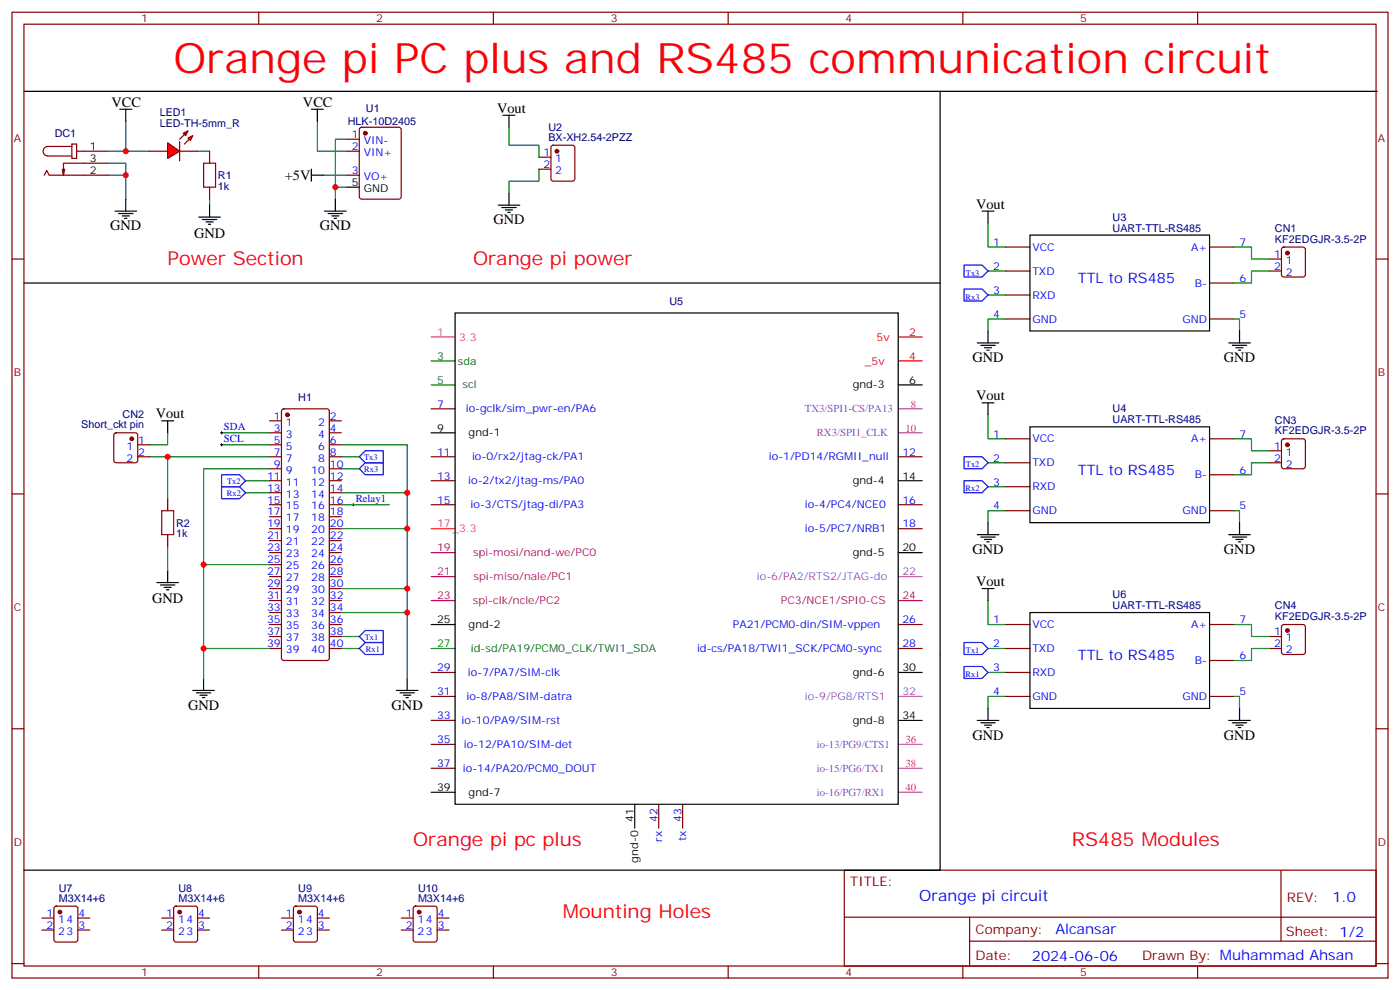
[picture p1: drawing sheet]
<svg xmlns="http://www.w3.org/2000/svg" width="412mm" height="291mm" viewBox="0 0 412 291" stroke-linecap="round" stroke-linejoin="round" font-family="sans-serif">
<g fill="none" stroke="#870000" stroke-width=".35">
<path d="M3.5 3.6h405.4v284.3h-405.4zM7.1 7.1h398.2v277.3h-398.2zM76.2 3.6v3.5M145.3 3.6v3.5M214.5 3.6v3.5M283.6 3.6v3.5M352.8 3.6v3.5M106.1 37.7l.4-.2h11l.6 .4 .1 20-.5 .7h-11.2l-.6-.4-.1-20zM13.1 51.6l.7-1.4 .7 1.4h17.2M19 49.8l-.3 1.8M21.2 42.4h1.4v4.2h-1.4zM21.2 43.1h-7.1a1.41 1.41 0 0 0-1.4 1.4 1.41 1.41 0 0 0 1.4 1.4h7.1"/>
<path d="M22.6 44.5h9.1M31.7 48h-13v3.6l-.4-1.8M102.3 41h3.5M102.3 44.5h3.5M102.3 51.6h3.5M3.5 76.3h3.6M373.9 76.3h3.6M373.9 79.8h3.6M377.7 72.9l.5-.2h5.6l.5 .2 .2 .5v7.5l-.2 .5-.5 .2h-5.6l-.5-.3-.2-.4v-7.5zM405.3 76.3h3.6M79.4 134.5h3.5M79.4 123.9h3.5"/>
<path d="M79.4 127.4h3.5M79.4 131h3.5M79.4 138h3.5M83.1 120.6l.5-.2h12.7l.5 .2 .2 .5v72.6l-.2 .5-.5 .3h-12.7l-.5-.3-.2-.5v-72.6zM97 134.5h3.5M97 123.9h3.5M97 127.4h3.5M97 131h3.5M97 138h3.5M127 120.4h7.1M127 134.5h7.1M264.6 134.5h7"/>
<path d="M373.9 132.7h3.6M373.9 136.2h3.6M377.7 129.4l.5-.2h5.6l.5 .2 .2 .5v7.4l-.2 .5-.5 .2h-5.6l-.5-.2-.2-.5v-7.4zM3.5 145.4h3.6M79.4 141.5h3.5M79.4 148.6h3.5M79.4 155.6h3.5M79.4 145.1h3.5M79.4 152.1h3.5M79.4 159.2h3.5M97 141.5h3.5M97 148.6h3.5"/>
<path d="M97 155.6h3.5M97 145.1h3.5M97 152.1h3.5M97 159.2h3.5M127 141.5h7.1M127 148.6h7.1M264.6 148.6h7M264.6 155.6h7M405.3 145.4h3.6M79.4 176.8h3.5M79.4 173.3h3.5M79.4 169.8h3.5"/>
<path d="M79.4 166.2h3.5M79.4 162.7h3.5M97 176.8h3.5M97 173.3h3.5M97 169.8h3.5M97 166.2h3.5M97 162.7h3.5M79.4 183.9h3.5M79.4 190.9h3.5M79.4 187.4h3.5M79.4 180.3h3.5M97 183.9h3.5"/>
<path d="M97 190.9h3.5M97 187.4h3.5M97 180.3h3.5M127 198h7.1M264.6 183.9h7M264.6 190.9h7M373.9 190.9h3.6M373.9 187.4h3.6M377.7 184.1l.5-.2h5.6l.5 .2 .2 .5v7.4l-.2 .5-.5 .2h-5.6l-.5-.2-.2-.5v-7.4zM3.5 214.6h3.6M127 205h7.1M127 212.1h7.1"/>
<path d="M127 219.1h7.1M405.3 214.6h3.6M127 226.2h7.1M194 236.8v7M201.1 236.8v7M248.7 256.2h156.6v28.2h-156.6zM377.3 256.2v20.9M248.7 270h156.5M285.6 277.1h119.6M285.6 270v14.1M3.5 283.7h3.6M76.2 284.4v3.5"/>
<path d="M145.3 284.4v3.5M214.5 284.4v3.5M283.6 284.4v3.5M352.8 284.4v3.5M405.3 283.7h3.6"/>
</g>
<path d="M127 99.2h7.1" fill="none" stroke="#f63" stroke-width=".35"/>
<path d="M264.6 99.2h7M264.6 106.3h7" fill="none" stroke="#f00" stroke-width=".35"/>
<path d="M127 106.3h7.1" fill="none" stroke="#060" stroke-width=".35"/>
<path d="M127 113.3h7.1" fill="none" stroke="#063" stroke-width=".35"/>
<g fill="none" stroke="#000" stroke-width=".35">
<path d="M35.3 32.2h3.5M37 32.2v3.5M91.7 32.2h3.5M93.5 32.2v3.5M37 58.6v3.6M91.7 51.6h3.5M91.7 49.8v3.5M98.8 58.6v3.6M102.3 55.1h3.5M33.9 62.2h6.3M34.9 62.9h4.3M36 63.6h2.1"/>
<path d="M36.7 64.3h.7M58.6 63.9h6.3M59.6 64.6h4.3M60.7 65.3h2.1M61.4 66h.7M61.7 60.4v3.5M95.6 62.2h6.4M96.7 62.9h4.2M97.7 63.6h2.1M98.4 64.3h.7M134.1 92.1h130.5v144.7h-130.5zM291 97.4v3.6"/>
<path d="M365.1 97.4v3.6M264.6 113.3h7M287.9 101h6.3M288.9 101.7h4.3M290 102.4h2.1M290.7 103.1h.7M361.9 101h6.4M363 101.7h4.2M364.1 102.4h2.1M364.8 103.1h.7M127 127.4h7.1M264.6 141.5h7"/>
<path d="M287.9 157.4h6.3M288.9 158.1h4.3M290 158.8h2.1M290.7 159.5h.7M291 153.9v3.5M361.9 157.4h6.4M363 158.1h4.2M364.1 158.8h2.1M364.8 159.5h.7M365.1 153.9v3.5M264.6 162.7h7M127 183.9h7.1"/>
<path d="M264.6 198h7M264.6 212.1h7M287.9 212.1h6.3M288.9 212.8h4.3M290 213.5h2.1M290.7 214.2h.7M291 208.6v3.5M361.9 212.1h6.4M363 212.8h4.2M364.1 213.5h2.1M364.8 214.2h.7M365.1 208.6v3.5"/>
<path d="M127 233.3h7.1M187 236.8v7"/>
</g>
<path d="M264.6 120.4h7M264.6 127.4h7M264.6 169.8h7M264.6 205h7M264.6 219.1h7M264.6 226.2h7M264.6 233.3h7" fill="none" stroke="#c0f" stroke-width=".35"/>
<path d="M127 155.6h7.1" fill="none" stroke="#f60" stroke-width=".35"/>
<path d="M127 162.7h7.1M127 169.8h7.1M127 176.8h7.1M264.6 176.8h7" fill="none" stroke="#906" stroke-width=".35"/>
<path d="M127 190.9h7.1" fill="none" stroke="#090" stroke-width=".35"/>
<g fill="none" stroke="#008700" stroke-width=".35">
<path d="M37 35.7v8.8h-5.3M93.5 35.7v8.8h8.8M31.7 48h5.3v10.6M31.7 51.6h5.3M37 44.5h7.1M58.2 44.5h3.5M61.7 58.6v1.8M95.2 51.6h7.1M98.8 55.1h3.5M102.3 41h-3.5v17.6M291 65.7v7h5.3M291 79.8h5.3"/>
<path d="M363.4 72.7h5.3v3.6h5.2M373.9 79.8h-5.2v3.5h-5.3M291 86.9h5.3M296.3 93.9h-5.3v3.5M363.4 93.9h1.7v3.5M100.5 138h5.3M100.5 134.5h5.3M291 122.1v7.1h5.3M291 136.2h5.3M363.4 129.2h5.3v3.5h5.2M373.9 136.2h-5.2v3.6h-5.3M72.3 141.5h7.1"/>
<path d="M72.3 145.1h7.1M291 143.3h5.3M296.3 150.4h-5.3v3.5M363.4 150.4h1.7v3.5M291 176.8v7.1h5.3M100.5 190.9h5.3M100.5 187.4h5.3M291 198h5.3M291 190.9h5.3M363.4 183.9h5.3v3.5h5.2M373.9 190.9h-5.2v3.6h-5.3M296.3 205h-5.3v3.6"/>
<path d="M363.4 205h1.7v3.6"/>
</g>
<g fill="#870000" stroke="#870000" stroke-width=".35">
<circle cx="107.6" cy="39.2" r=".53"/>
<circle cx="84.7" cy="122.1" r=".53"/>
<circle cx="379.2" cy="74.5" r=".53"/>
<circle cx="379.2" cy="131" r=".53"/>
<circle cx="379.2" cy="185.6" r=".53"/>
</g>
<path d="M284 78h5.3l1.7 1.8-1.7 1.8h-5.3zM284 85.1h5.3l1.7 1.8-1.7 1.7h-5.3zM65.3 139.8h5.3l1.7 1.7-1.7 1.8h-5.3zM105.8 134.5l1.8-1.8h5.3v3.5h-5.3zM105.8 138l1.8-1.8h5.3v3.6h-5.3zM284 134.5h5.3l1.7 1.7-1.7 1.8h-5.3zM65.3 143.3h5.3l1.7 1.8-1.7 1.7h-5.3zM284 141.5h5.3l1.7 1.8-1.7 1.8h-5.3zM107.6 185.6h5.3v3.6h-5.3l-1.8-1.8zM107.6 189.2h5.3v3.5h-5.3l-1.8-1.8zM284 189.2h5.3l1.7 1.7-1.7 1.8h-5.3zM284 196.2h5.3l1.7 1.8-1.7 1.7h-5.3z" fill="none" stroke="#00f" stroke-width=".35"/>
<g fill="#f00" stroke="#870000" stroke-width=".35">
<path d="M49.4 42.1l3.5 2.4-3.5 2.1z"/>
<path d="M52.9 41.7v5.6z"/>
</g>
<g fill="#870000" stroke="#870000" stroke-width=".35">
<path d="M52.9 41l1.4-1.4z"/>
<path d="M55.7 41l-1.4 1.4z"/>
</g>
<g fill="#f00" stroke="#870000" stroke-width=".35">
<path d="M54 39.2l1.4-.7-.7 1.4z"/>
<path d="M55.4 40.6l1.4-.7-.7 1.4z"/>
</g>
<g fill="none" stroke="#870000" stroke-width=".35">
<path d="M44.1 44.5h5.3M52.9 44.5h5.3M61.7 44.5v3.5M61.7 55.1v3.5M158.7 46.3h3.6M158.7 49.8h3.6M162.5 43l.5-.2h5.6l.7 .4v9.4l-.4 .7h-5.9l-.7-.4v-9.4zM296.3 72.7h7.1M296.3 79.8h7.1M356.3 72.7h7.1M296.3 86.9h7.1M296.3 93.9h7.1"/>
<path d="M356.3 93.9h7.1M356.3 83.3h7.1M33.7 127.6l.5-.2h5.7l.5 .2 .2 .5v7.4l-.3 .5-.4 .2h-5.7l-.5-.2-.2-.5v-7.4zM40.6 131h3.5M40.6 134.5h3.5M296.3 129.2h7.1M296.3 136.2h7.1M356.3 129.2h7.1M356.3 139.8h7.1M49.4 146.8v3.6M49.4 157.4v3.5M296.3 143.3h7.1"/>
<path d="M296.3 150.4h7.1M356.3 150.4h7.1M296.3 183.9h7.1M296.3 190.9h7.1M296.3 198h7.1M356.3 183.9h7.1M356.3 194.5h7.1M296.3 205h7.1M356.3 205h7.1M12.3 270.3h3.6M12.3 273.8h3.6M16.1 267l.5-.2h5.6l.7 .4v9.4l-.4 .7-5.9 .1-.7-.5v-9.4z"/>
<path d="M22.9 270.3h3.6M22.9 273.8h3.6M47.6 270.3h3.6M47.6 273.8h3.6M51.4 267l.5-.2h5.6l.7 .4v9.4l-.5 .7-5.8 .1-.7-.5v-9.4zM58.2 270.3h3.5M58.2 273.8h3.5M82.9 270.3h3.5M82.9 273.8h3.5M86.7 267l.4-.2h5.7l.6 .4 .1 9.4-.5 .7-5.9 .1-.6-.5-.1-9.4zM93.5 270.3h3.5M93.5 273.8h3.5"/>
<path d="M118.2 270.3h3.5M118.2 273.8h3.5M121.9 267l.5-.2h5.7l.6 .4 .1 9.4-.5 .7-5.9 .1-.6-.5-.1-9.4zM128.8 270.3h3.5M128.8 273.8h3.5"/>
</g>
<g fill="none" stroke="#000" stroke-width=".35">
<path d="M7.1 26.9h398.6M148.2 33.9h3.5M149.9 33.9v3.6M276.9 26.9v229.3h-269.8M149.9 56.9v3.5M146.8 60.4h6.3M147.8 61.1h4.2M148.9 61.8h2.1M149.6 62.5h.7M289.3 62.2h3.5M291 62.2v3.5M303.4 69.2h52.9v28.2h-52.9z"/>
<path d="M7.1 83.3h269.8M289.3 118.6h3.5M291 118.6v3.5M47.6 123.9h3.6M49.4 123.9v3.5M303.4 125.7h52.9v28.2h-52.9zM46.2 171.5h6.4M47.3 172.2h4.2M48.3 172.9h2.1M49 173.6h.7M49.4 168v3.5M289.3 173.3h3.5"/>
<path d="M291 173.3v3.5M60 199.7v3.6M119.9 199.7v3.6M303.4 180.3h52.9v28.3h-52.9zM56.8 203.3h6.3M57.9 204h4.2M58.9 204.7h2.1M59.6 205.4h.7M116.8 203.3h6.3M117.8 204h4.3M118.9 204.7h2.1M119.6 205.4h.7"/>
</g>
<g fill="none" stroke="#008700" stroke-width=".35">
<path d="M149.9 37.5v5.3h8.8v3.5M158.7 49.8v3.5h-8.8v3.6M44.1 134.5h35.3M49.4 127.4v3.6h-5.3M49.4 134.5v12.3M65.3 127.4h14.1M65.3 131h14.1M79.4 138h-19.4v28.2h19.4M100.5 131h19.4v49.3h-19.4M100.5 148.6h14.2M100.5 145.1h19.4M100.5 155.6h19.4"/>
<path d="M49.4 160.9v7.1M60 166.2v24.7h19.4M100.5 173.3h19.4M60 190.9v8.8M119.9 180.3v19.4"/>
</g>
<g fill="#870000" stroke="#870000" stroke-width=".35">
<circle cx="38.8" cy="129.2" r=".53"/>
<circle cx="123.5" cy="268.5" r=".53"/>
<circle cx="88.2" cy="268.5" r=".53"/>
<circle cx="17.6" cy="268.5" r=".53"/>
<circle cx="52.9" cy="268.5" r=".53"/>
<circle cx="164" cy="44.5" r=".53"/>
</g>
<path d="M64.9 127.4h.7M64.9 131h.7M65.3 127.1v.7M65.3 130.6v.7M103.7 148.6h.7M104.1 148.2v.7" fill="none" stroke="#000" stroke-width=".29"/>
<path d="M60 48h3.5v7.1h-3.5zM47.6 150.4h3.6v7h-3.6z" fill="none" stroke="#a10000" stroke-width=".35"/>
<g fill="#c00">
<circle cx="37" cy="44.5" r=".88"/>
<circle cx="37" cy="51.6" r=".88"/>
<circle cx="98.8" cy="55.1" r=".88"/>
<circle cx="119.9" cy="173.3" r=".88"/>
<circle cx="119.9" cy="145.1" r=".88"/>
<circle cx="119.9" cy="155.6" r=".88"/>
<circle cx="60" cy="166.2" r=".88"/>
<circle cx="60" cy="190.9" r=".88"/>
<circle cx="119.9" cy="180.3" r=".88"/>
<circle cx="49.4" cy="134.5" r=".88"/>
</g>
<text font-size="12.3" fill="#f00" x="51.2" y="21.6">Orange pi PC plus and RS485 communication circuit</text>
<g font-size="5.6" fill="#f00">
<text x="49.4" y="78">Power Section</text>
<text x="139.3" y="78">Orange pi power</text>
<text x="121.7" y="249.1">Orange pi pc plus</text>
<text x="315.7" y="249.1">RS485 Modules</text>
<text x="165.8" y="270.3">Mounting Holes</text>
</g>
<text font-size="4.6" fill="#00f" x="270.8" y="265.2">Orange pi circuit</text>
<g font-size="4.2">
<text x="32.8" y="31.5">VCC</text>
<text x="89.3" y="31.5">VCC</text>
<text x="146.4" y="33.2">Vout</text>
<text x="83.9" y="53">+5V</text>
<text x="287.5" y="61.5">Vout</text>
<text x="32.5" y="67.8">GND</text>
<text x="57.1" y="70">GND</text>
<text x="94.2" y="67.8">GND</text>
<text x="145.3" y="66">GND</text>
<text x="286.5" y="106.6">GND</text>
<text x="360.5" y="106.6">GND</text>
<text x="287.5" y="117.9">Vout</text>
<text x="45.9" y="123.2">Vout</text>
<text x="286.5" y="163.1">GND</text>
<text x="360.5" y="163.1">GND</text>
<text x="287.5" y="172.6">Vout</text>
<text x="44.8" y="177.6">GND</text>
<text x="55.4" y="208.9">GND</text>
<text x="115.4" y="208.9">GND</text>
<text x="286.5" y="217.7">GND</text>
<text x="360.5" y="217.7">GND</text>
</g>
<g font-size="4.2" fill="#00f">
<text x="317.5" y="83.3">TTL to RS485</text>
<text x="317.5" y="139.8">TTL to RS485</text>
<text x="317.5" y="194.5">TTL to RS485</text>
<text x="392.5" y="265.4">1.0</text>
<text x="310.9" y="275">Alcansar</text>
<text x="304" y="282.8">2024-06-06</text>
</g>
<g font-size="3.9" fill="#800">
<text x="250.5" y="260.8">TITLE:</text>
<text x="379.1" y="265.4">REV:</text>
<text x="287.4" y="275">Company:</text>
<text x="378.7" y="275.6">Sheet: 1/2</text>
<text x="287.4" y="282.6">Date:</text>
<text x="336.4" y="282.7">Drawn By: Muhammad Ahsan</text>
</g>
<g font-size="3.2" fill="#800">
<text x="41.6" y="6.6">1</text>
<text x="110.8" y="6.6">2</text>
<text x="179.9" y="6.6">3</text>
<text x="249.1" y="6.6">4</text>
<text x="318.2" y="6.6">5</text>
<text x="4.1" y="41.7">A</text>
<text x="405.9" y="41.7">A</text>
<text x="4.1" y="110.8">B</text>
<text x="405.9" y="110.8">B</text>
<text x="4.1" y="180">C</text>
<text x="405.9" y="180">C</text>
<text x="4.1" y="249.1">D</text>
<text x="405.9" y="249.1">D</text>
<text x="41.6" y="287.4">1</text>
<text x="110.8" y="287.4">2</text>
<text x="179.9" y="287.4">3</text>
<text x="249.1" y="287.4">4</text>
<text x="318.2" y="287.4">5</text>
</g>
<g font-size="3.2" fill="#000080">
<text x="47" y="34.3">LED1</text>
<text x="107.8" y="33.1">U1</text>
<text x="16.1" y="40.4">DC1</text>
<text x="47" y="37.5">LED-TH-5mm_R</text>
<text x="102.5" y="36.9">HLK-10D2405</text>
<text x="161.6" y="41.6">BX-XH2.54-2PZZ</text>
<text x="161.6" y="38.6">U2</text>
<text x="64.2" y="52.7">R1</text>
<text x="64.2" y="55.9">1k</text>
<text x="327.8" y="65">U3</text>
<text x="327.8" y="68.2">UART-TTL-RS485</text>
<text x="375.6" y="71.5">KF2EDGJR-3.5-2P</text>
<text x="375.6" y="68.3">CN1</text>
<text x="197.2" y="89.7">U5</text>
<text x="87.9" y="118">H1</text>
<text x="36.1" y="122.9">CN2</text>
<text x="327.8" y="124.6">UART-TTL-RS485</text>
<text x="327.8" y="121.4">U4</text>
<text x="375.6" y="124.7">CN3</text>
<text x="24" y="126.2">Short_ckt pin</text>
<text x="375.6" y="127.9">KF2EDGJR-3.5-2P</text>
<text x="51.9" y="155">R2</text>
<text x="51.9" y="158.2">1k</text>
<text x="327.8" y="179.3">UART-TTL-RS485</text>
<text x="327.8" y="176.1">U6</text>
<text x="375.6" y="179.4">CN4</text>
<text x="375.6" y="182.6">KF2EDGJR-3.5-2P</text>
<text x="17.3" y="262.5">U7</text>
<text x="52.6" y="262.5">U8</text>
<text x="87.9" y="262.5">U9</text>
<text x="123.1" y="262.5">U10</text>
<text x="17.3" y="265.6">M3X14+6</text>
<text x="52.6" y="265.6">M3X14+6</text>
<text x="87.9" y="265.6">M3X14+6</text>
<text x="123.1" y="265.6">M3X14+6</text>
</g>
<g font-size="3.2" fill="#00f">
<text x="103.6" y="40.6">1</text>
<text x="103.6" y="44.2">2</text>
<text x="107.1" y="42.4">VIN-</text>
<text x="107.1" y="45.9">VIN+</text>
<text x="160.1" y="45.9">1</text>
<text x="163.6" y="47.7">1</text>
<text x="103.6" y="51.2">3</text>
<text x="107.1" y="53">VO+</text>
<text x="160.1" y="49.5">2</text>
<text x="163.6" y="51.2">2</text>
<text x="292.6" y="72.4">1</text>
<text x="304.1" y="73.8">VCC</text>
<text x="350.8" y="73.8">A+</text>
<text x="365.1" y="72.4">7</text>
<text x="375.3" y="75.9">1</text>
<text x="378.8" y="77.7">1</text>
<text x="292.6" y="79.4">2</text>
<text x="304.1" y="80.9">TXD</text>
<text x="365.1" y="83">6</text>
<text x="375.3" y="79.4">2</text>
<text x="378.8" y="81.2">2</text>
<text x="292.6" y="86.5">3</text>
<text x="304.1" y="87.9">RXD</text>
<text x="352" y="84.4">B-</text>
<text x="292.6" y="93.6">4</text>
<text x="304.1" y="95">GND</text>
<text x="348.3" y="95">GND</text>
<text x="365.1" y="93.6">5</text>
<text x="80.7" y="123.5">1</text>
<text x="84.2" y="125.3">1</text>
<text x="93.7" y="125.3">2</text>
<text x="97.2" y="123.5">2</text>
<text x="128.8" y="120">7</text>
<text x="137.2" y="121.4">io-gclk/sim_pwr-en/PA6</text>
<text x="40.7" y="130.6">1</text>
<text x="66" y="126.5">SDA</text>
<text x="66" y="130.1">SCL</text>
<text x="80.7" y="127.1">3</text>
<text x="80.7" y="130.6">5</text>
<text x="84.2" y="128.8">3</text>
<text x="93.7" y="128.8">4</text>
<text x="97.2" y="130.6">6</text>
<text x="97.2" y="127.1">4</text>
<text x="292.6" y="128.8">1</text>
<text x="304.1" y="130.2">VCC</text>
<text x="350.8" y="130.2">A+</text>
<text x="365.1" y="128.8">7</text>
<text x="37.2" y="132.4">1</text>
<text x="37.2" y="135.9">2</text>
<text x="40.7" y="134.1">2</text>
<text x="80.7" y="134.1">7</text>
<text x="80.7" y="137.7">9</text>
<text x="84.2" y="132.4">5</text>
<text x="84.2" y="135.9">7</text>
<text x="93.7" y="135.9">8</text>
<text x="93.7" y="132.4">6</text>
<text x="97.2" y="137.7">10</text>
<text x="97.2" y="134.1">8</text>
<text x="128.8" y="134.1">11</text>
<text x="139" y="135.5">io-0/rx2/jtag-ck/PA1</text>
<text x="226.5" y="135.5">io-1/PD14/RGMII_null</text>
<text x="265.8" y="134.1">12</text>
<text x="292.6" y="135.9">2</text>
<text x="304.1" y="137.3">TXD</text>
<text x="375.3" y="132.4">1</text>
<text x="375.3" y="135.9">2</text>
<text x="378.8" y="134.1">1</text>
<text x="378.8" y="137.7">2</text>
<text x="78.7" y="141.2">11</text>
<text x="84.2" y="139.4">9</text>
<text x="84.2" y="142.9">11</text>
<text x="91.7" y="142.9">12</text>
<text x="91.7" y="139.4">10</text>
<text x="97.2" y="141.2">12</text>
<text x="128.8" y="141.2">13</text>
<text x="137.9" y="142.6">io-2/tx2/jtag-ms/PA0</text>
<text x="292.6" y="142.9">3</text>
<text x="352" y="140.8">B-</text>
<text x="365.1" y="139.4">6</text>
<text x="78.7" y="144.7">13</text>
<text x="78.7" y="148.2">15</text>
<text x="84.2" y="146.5">13</text>
<text x="91.7" y="146.5">14</text>
<text x="97.2" y="148.2">16</text>
<text x="97.2" y="144.7">14</text>
<text x="104.8" y="147.7">Relay1</text>
<text x="128.8" y="148.2">15</text>
<text x="138.6" y="149.6">io-3/CTS/jtag-di/PA3</text>
<text x="237.1" y="149.6">io-4/PC4/NCE0</text>
<text x="265.8" y="148.2">16</text>
<text x="304.1" y="144.4">RXD</text>
<text x="78.7" y="151.8">17</text>
<text x="78.7" y="155.3">19</text>
<text x="84.2" y="150">15</text>
<text x="84.2" y="153.5">17</text>
<text x="91.7" y="153.5">18</text>
<text x="91.7" y="150">16</text>
<text x="97.2" y="155.3">20</text>
<text x="97.2" y="151.8">18</text>
<text x="265.8" y="155.3">18</text>
<text x="292.6" y="150">4</text>
<text x="304.1" y="151.4">GND</text>
<text x="348.3" y="151.4">GND</text>
<text x="365.1" y="150">5</text>
<text x="78.7" y="158.8">21</text>
<text x="84.2" y="157.1">19</text>
<text x="84.2" y="160.6">21</text>
<text x="91.7" y="160.6">22</text>
<text x="91.7" y="157.1">20</text>
<text x="97.2" y="158.8">22</text>
<text x="237.1" y="156.7">io-5/PC7/NRB1</text>
<text x="78.7" y="162.3">23</text>
<text x="78.7" y="165.9">25</text>
<text x="84.2" y="164.1">23</text>
<text x="84.2" y="167.6">25</text>
<text x="91.7" y="167.6">26</text>
<text x="91.7" y="164.1">24</text>
<text x="97.2" y="165.9">26</text>
<text x="97.2" y="162.3">24</text>
<text x="78.7" y="169.4">27</text>
<text x="78.7" y="172.9">29</text>
<text x="84.2" y="171.2">27</text>
<text x="91.7" y="171.2">28</text>
<text x="97.2" y="172.9">30</text>
<text x="97.2" y="169.4">28</text>
<text x="78.7" y="176.5">31</text>
<text x="78.7" y="180">33</text>
<text x="84.2" y="174.7">29</text>
<text x="84.2" y="178.2">31</text>
<text x="91.7" y="178.2">32</text>
<text x="91.7" y="174.7">30</text>
<text x="97.2" y="180">34</text>
<text x="97.2" y="176.5">32</text>
<text x="78.7" y="183.5">35</text>
<text x="84.2" y="181.8">33</text>
<text x="84.2" y="185.3">35</text>
<text x="91.7" y="185.3">36</text>
<text x="91.7" y="181.8">34</text>
<text x="97.2" y="183.5">36</text>
<text x="215.9" y="184.9">PA21/PCM0-din/SIM-vppen</text>
<text x="265.8" y="183.5">26</text>
<text x="292.6" y="183.5">1</text>
<text x="304.1" y="184.9">VCC</text>
<text x="350.8" y="184.9">A+</text>
<text x="365.1" y="183.5">7</text>
<text x="78.7" y="187">37</text>
<text x="78.7" y="190.6">39</text>
<text x="84.2" y="188.8">37</text>
<text x="91.7" y="188.8">38</text>
<text x="97.2" y="190.6">40</text>
<text x="97.2" y="187">38</text>
<text x="205.3" y="192">id-cs/PA18/TWI1_SCK/PCM0-sync</text>
<text x="265.8" y="190.6">28</text>
<text x="292.6" y="190.6">2</text>
<text x="304.1" y="192">TXD</text>
<text x="375.3" y="187">1</text>
<text x="375.3" y="190.6">2</text>
<text x="378.8" y="188.8">1</text>
<text x="84.2" y="192.3">39</text>
<text x="91.7" y="192.3">40</text>
<text x="128.8" y="197.6">29</text>
<text x="292.6" y="197.6">3</text>
<text x="352" y="195.5">B-</text>
<text x="365.1" y="194.1">6</text>
<text x="378.8" y="192.3">2</text>
<text x="137.9" y="199">io-7/PA7/SIM-clk</text>
<text x="304.1" y="199">RXD</text>
<text x="128.8" y="204.7">31</text>
<text x="137.4" y="206.1">io-8/PA8/SIM-datra</text>
<text x="292.6" y="204.7">4</text>
<text x="304.1" y="206.1">GND</text>
<text x="348.3" y="206.1">GND</text>
<text x="365.1" y="204.7">5</text>
<text x="128.8" y="211.7">33</text>
<text x="136" y="213.1">io-10/PA9/SIM-rst</text>
<text x="128.8" y="218.8">35</text>
<text x="136.6" y="220.2">io-12/PA10/SIM-det</text>
<text x="128.8" y="225.8">37</text>
<text x="136.4" y="227.3">io-14/PA20/PCM0_DOUT</text>
<text x="193.7" y="242.1" transform="rotate(-90 193.7 242.1)">42</text>
<text x="200.7" y="242.1" transform="rotate(-90 200.7 242.1)">43</text>
<text x="195.1" y="247.8" transform="rotate(-90 195.1 247.8)">rx</text>
<text x="202.1" y="247.7" transform="rotate(-90 202.1 247.7)">tx</text>
<text x="13.7" y="269.9">1</text>
<text x="23.1" y="269.9">4</text>
<text x="49" y="269.9">1</text>
<text x="58.4" y="269.9">4</text>
<text x="84.2" y="269.9">1</text>
<text x="93.7" y="269.9">4</text>
<text x="119.5" y="269.9">1</text>
<text x="128.9" y="269.9">4</text>
<text x="13.7" y="273.5">2</text>
<text x="17.2" y="275.2">23</text>
<text x="17.2" y="271.7">14</text>
<text x="23.1" y="273.5">3</text>
<text x="49" y="273.5">2</text>
<text x="52.5" y="275.2">23</text>
<text x="52.5" y="271.7">14</text>
<text x="58.4" y="273.5">3</text>
<text x="84.2" y="273.5">2</text>
<text x="87.7" y="275.2">23</text>
<text x="87.7" y="271.7">14</text>
<text x="93.7" y="273.5">3</text>
<text x="119.5" y="273.5">2</text>
<text x="123" y="275.2">23</text>
<text x="123" y="271.7">14</text>
<text x="128.9" y="273.5">3</text>
</g>
<g font-size="3.2">
<text x="26.5" y="47.7">3</text>
<text x="26.5" y="44.2">1</text>
<text x="26.5" y="51.2">2</text>
<text x="103.6" y="54.8">5</text>
<text x="107.1" y="56.5">GND</text>
<text x="267.9" y="113">6</text>
<text x="251.2" y="114.4">gnd-3</text>
<text x="128.8" y="127.1">9</text>
<text x="138" y="128.5">gnd-1</text>
<text x="251.2" y="142.6">gnd-4</text>
<text x="265.8" y="141.2">14</text>
<text x="251.2" y="163.8">gnd-5</text>
<text x="265.8" y="162.3">20</text>
<text x="128.8" y="183.5">25</text>
<text x="138" y="184.9">gnd-2</text>
<text x="265.8" y="197.6">30</text>
<text x="251.2" y="199">gnd-6</text>
<text x="251.2" y="213.1">gnd-8</text>
<text x="265.8" y="211.7">34</text>
<text x="128.8" y="232.9">39</text>
<text x="138" y="234.3">gnd-7</text>
<text x="186.6" y="242.1" transform="rotate(-90 186.6 242.1)">41</text>
<text x="188" y="254" transform="rotate(-90 188 254)">gnd-0</text>
</g>
<text font-size="3.2" fill="#f66" x="128.8" y="98.8">1</text>
<g font-size="3.2" fill="#f63">
<text x="135.2" y="100.3">3.3</text>
<text x="128.8" y="155.3">17</text>
<text x="133.2" y="156.7">_3.3</text>
</g>
<g font-size="3.2" fill="#f00">
<text x="258.2" y="100.3">5v</text>
<text x="267.9" y="98.8">2</text>
<text x="254.7" y="107.3">_5v</text>
<text x="267.9" y="105.9">4</text>
</g>
<g font-size="3.2" fill="#060">
<text x="128.8" y="105.9">3</text>
<text x="134.9" y="107.3">sda</text>
</g>
<g font-size="3.2" fill="#063">
<text x="128.8" y="113">5</text>
<text x="136.2" y="114.4">scl</text>
</g>
<g font-size="3.2" fill="#c0f">
<text x="237.1" y="121.4">TX3/SPI1-CS/PA13</text>
<text x="240.6" y="128.5">RX3/SPI1_CLK</text>
<text x="223" y="170.8">io-6/PA2/RTS2/JTAG-do</text>
<text x="265.8" y="169.4">22</text>
<text x="237.1" y="206.1">io-9/PG8/RTS1</text>
<text x="265.8" y="204.7">32</text>
<text x="240.6" y="220.2">io-13/PG9/CTS1</text>
<text x="240.6" y="227.3">io-15/PG6/TX1</text>
<text x="240.6" y="234.3">io-16/PG7/RX1</text>
</g>
<g font-size="3.2" fill="#c0c">
<text x="268.3" y="120">8</text>
<text x="266.7" y="127.1">10</text>
<text x="266.7" y="218.8">36</text>
<text x="266.7" y="225.8">38</text>
<text x="266.7" y="232.9">40</text>
</g>
<g font-size="3.2" fill="#906">
<text x="128.8" y="162.3">19</text>
<text x="139.4" y="163.8">spi-mosi/nand-we/PC0</text>
<text x="128.8" y="169.4">21</text>
<text x="139.5" y="170.8">spi-miso/nale/PC1</text>
<text x="128.8" y="176.5">23</text>
<text x="139.3" y="177.9">spi-clk/ncle/PC2</text>
<text x="230" y="177.9">PC3/NCE1/SPI0-CS</text>
<text x="265.8" y="176.5">24</text>
</g>
<g font-size="3.2" fill="#090">
<text x="128.8" y="190.6">27</text>
<text x="138.7" y="192">id-sd/PA19/PCM0_CLK/TWI1_SDA</text>
</g>
<g font-size="2.5" fill="#00f">
<text x="284.6" y="81.1">Tx3</text>
<text x="284.4" y="88.2">Rx3</text>
<text x="107.3" y="135.3">Tx3</text>
<text x="284.6" y="137.6">Tx2</text>
<text x="66.9" y="142.4">Tx2</text>
<text x="107.3" y="138.8">Rx3</text>
<text x="66.8" y="145.9">Rx2</text>
<text x="284.4" y="144.7">Rx2</text>
<text x="107.5" y="188.3">Tx1</text>
<text x="107.8" y="192">Rx1</text>
<text x="284.6" y="192.3">Tx1</text>
<text x="284.4" y="199.3">Rx1</text>
</g>
</svg>
